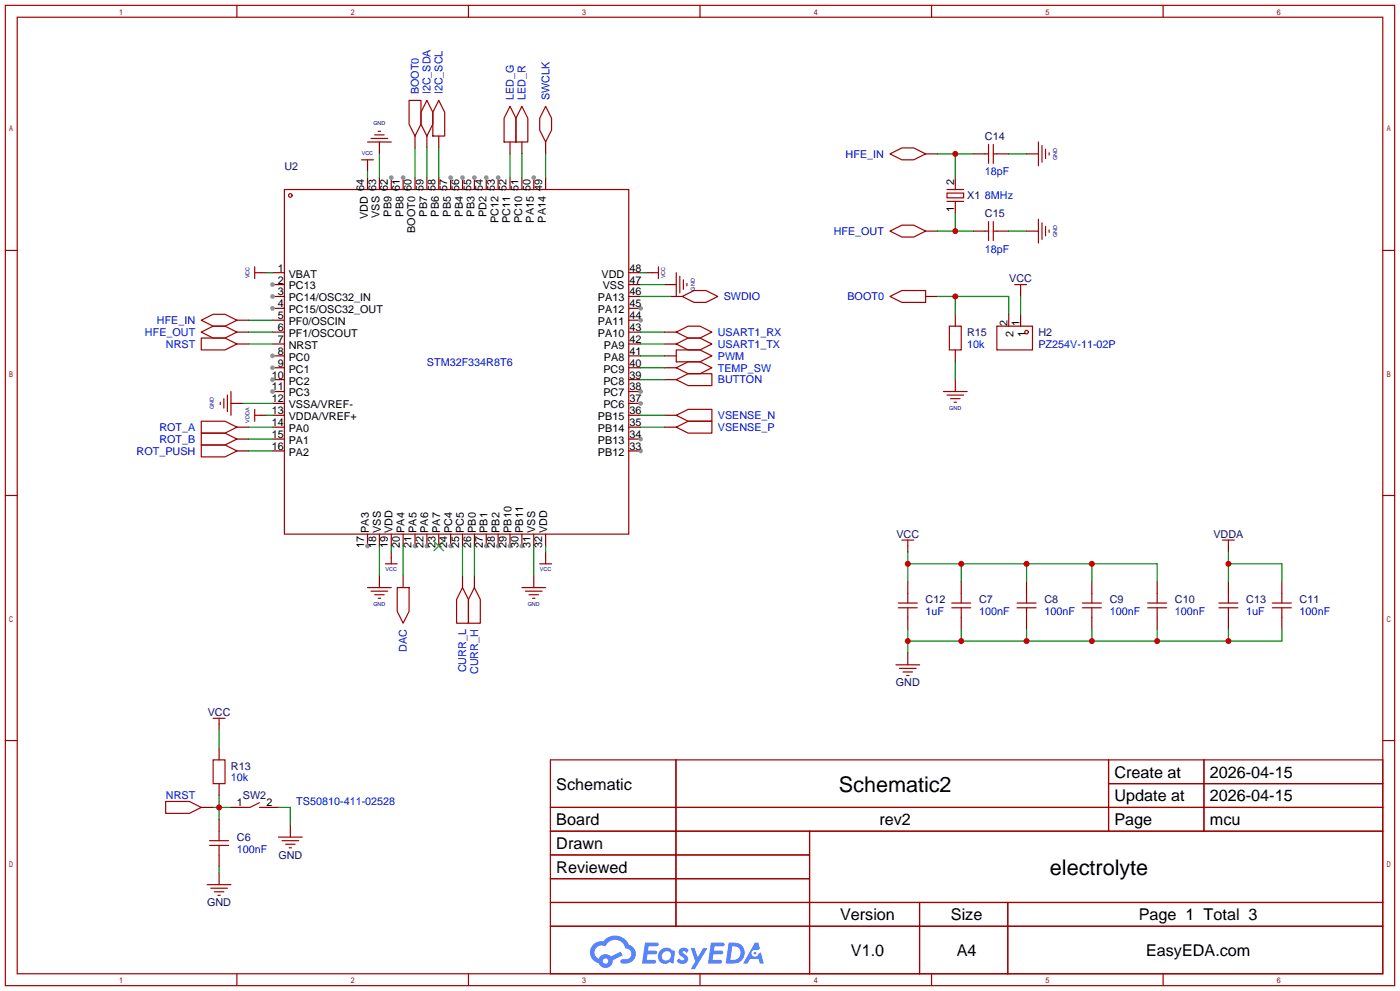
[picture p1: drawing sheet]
<svg xmlns="http://www.w3.org/2000/svg" width="299mm" height="212mm" viewBox="0 0 299 212" stroke-linecap="round" stroke-linejoin="round" font-family="sans-serif">
<g fill="none" stroke="#a10000" stroke-width=".25">
<path d="M1.1 1.1h297.2v209.6h-297.2zM3.7 3.7h292.1v204.5h-292.1zM50.7 1.1v2.6M100.2 1.1v2.6M149.7 1.1v2.6M199.3 1.1v2.6M248.8 1.1v2.6M1.1 53.5h2.6M295.8 53.5h2.5M1.1 105.9h2.6M295.8 105.9h2.5M1.1 158.3h2.6"/>
<path d="M295.8 158.3h2.5M117.7 162.4h178.1v45.8h-178.1zM117.7 172.6h178.1M117.7 177.7h178.1M144.6 162.4v35.6M173.2 177.7v30.5M237.1 162.4v15.3M237.1 167.5h58.7M257.5 162.4v15.3M117.7 182.8h55.5M117.7 192.9h178.1M117.7 187.8h55.5"/>
<path d="M117.7 198h178.1M196.7 192.9v15.3M215.6 192.9v15.3M50.7 208.2v2.5M100.2 208.2v2.5M149.7 208.2v2.5M199.3 208.2v2.5M248.8 208.2v2.5"/>
</g>
<g fill="#5487ff">
<path d="M145.5 202.8a1.3 1.3 0 0 1 1.8 .3l-.4 .6a.54 .54 0 0 0-.9-.2l.1 .2a1.28 1.28 0 0 1 .8 2 1.53 1.53 0 0 1-2.2-.3l.5-.6 .8 .5a.31 .31 0 0 0 .4-.3 .31 .31 0 0 0-.3-.3 1.12 1.12 0 0 1-.6-1.9z"/>
<path d="M147.7 202.7h.9l.7 1.9 1.1-1.9h.9l-2.7 4.5h-.9l1-1.7z"/>
<path d="M138 201.5h1.6a1.31 1.31 0 0 1 1.2 .2 .4 .4 0 0 1-.3 .6h-1.8l-.1 .9h1.6a.4 .4 0 0 1 .4 .4 .4 .4 0 0 1-.4 .4h-1.7l-.2 1.2h1.4a.46 .46 0 0 1 .5 .1 .46 .46 0 0 1 .1 .5l-.3 .2h-2.7z"/>
<path d="M152.1 201.5h1.6a1.32 1.32 0 0 1 1.3 .2 .39 .39 0 0 1-.4 .6h-1.7l-.2 .9h1.7a.4 .4 0 0 1 .3 .4 .4 .4 0 0 1-.4 .4h-1.7l-.2 1.2h1.4a.46 .46 0 0 1 .5 .1 .46 .46 0 0 1 .1 .5l-.3 .2h-2.7z"/>
<path d="M161.5 201.5h.7l.4 1.3-.7 .4a.75 .75 0 0 0-1.1 .3 .75 .75 0 0 0 .5 1 .75 .75 0 0 0 .9-.6l.6-.3 .6 2.4h-.9l-.2-1h-1.9l-.5 1h-.9z"/>
<path d="M155.9 201.5l-.7 4.5h1.5a2.27 2.27 0 0 0 2.6-2.3 2.27 2.27 0 0 0-2.7-2.2zM156.6 202.3a1.5 1.5 0 0 1 1.8 1.5 1.5 1.5 0 0 1-1.9 1.4h-.3z"/>
<path d="M141.3 203.1a1.6 1.6 0 0 0-.3 2.3 1.6 1.6 0 0 0 2.3 .2l.8 .4 .3-2.5-.2-.3h-.4a1.58 1.58 0 0 0-2.5-.1zM141.9 203.6a.98 .98 0 0 1 1.6 .5 .98 .98 0 0 1-1.1 1.2 .94 .94 0 0 1-.8-.6 .94 .94 0 0 1 .3-1.1z"/>
<path d="M126.9 201.9a2.37 2.37 0 0 0 1.2 4 1.54 1.54 0 0 0 1.7 1 1.54 1.54 0 0 0 1.3-1.6l2.1-1.1-.5-.8-2 1.1a1.57 1.57 0 0 0-2.6 .4 1.5 1.5 0 0 1-.8-2.1 1.5 1.5 0 0 1 2.2-.5 2.23 2.23 0 0 1 2.3-1.4 2.23 2.23 0 0 1 2 1.8 1.16 1.16 0 0 1 1.2 1.1 1.16 1.16 0 0 1-1 1.3h-.7a.47 .47 0 0 0-.6 .3 .47 .47 0 0 0 .4 .6 2.17 2.17 0 0 0 2.5-1 2.17 2.17 0 0 0-.3-2.7l-.8-.4a3.2 3.2 0 0 0-5.4-.7l-1.2 .1zM129 205.4a.58 .58 0 0 1 1.1 0 .58 .58 0 0 1-1.1 0z"/>
<circle cx="161.5" cy="203.8" r=".28"/>
</g>
<g fill="none" stroke="#a10000" stroke-width=".25">
<path d="M60.8 40.5h73.7v73.7h-73.7z"/>
<circle cx="62.1" cy="41.8" r=".38"/>
</g>
<path d="M58.3 58.3h2.5M58.3 60.8h2.5" fill="none" stroke="#870000" stroke-width=".25"/>
<circle cx="58.3" cy="60.8" r=".51" fill="#999"/>
<path d="M58.3 63.4h2.5" fill="none" stroke="#870000" stroke-width=".25"/>
<circle cx="58.3" cy="63.4" r=".51" fill="#999"/>
<path d="M58.3 65.9h2.5" fill="none" stroke="#870000" stroke-width=".25"/>
<circle cx="58.3" cy="65.9" r=".51" fill="#999"/>
<path d="M58.3 68.5h2.5M58.3 71h2.5M58.3 73.5h2.5M58.3 76.1h2.5" fill="none" stroke="#870000" stroke-width=".25"/>
<circle cx="58.3" cy="76.1" r=".51" fill="#999"/>
<path d="M58.3 78.6h2.5" fill="none" stroke="#870000" stroke-width=".25"/>
<circle cx="58.3" cy="78.6" r=".51" fill="#999"/>
<path d="M58.3 81.2h2.5" fill="none" stroke="#870000" stroke-width=".25"/>
<circle cx="58.3" cy="81.2" r=".51" fill="#999"/>
<path d="M58.3 83.7h2.5" fill="none" stroke="#870000" stroke-width=".25"/>
<circle cx="58.3" cy="83.7" r=".51" fill="#999"/>
<path d="M58.3 86.2h2.5M58.3 88.8h2.5M58.3 91.3h2.5M58.3 93.9h2.5M58.3 96.4h2.5M78.6 114.2v2.5" fill="none" stroke="#870000" stroke-width=".25"/>
<circle cx="78.6" cy="116.7" r=".51" fill="#999"/>
<path d="M81.2 114.2v2.5M83.7 114.2v2.5M86.2 114.2v2.5M88.8 114.2v2.5" fill="none" stroke="#870000" stroke-width=".25"/>
<circle cx="88.8" cy="116.7" r=".51" fill="#999"/>
<path d="M91.3 114.2v2.5" fill="none" stroke="#870000" stroke-width=".25"/>
<circle cx="91.3" cy="116.7" r=".51" fill="#999"/>
<path d="M93.9 114.2v2.5M96.4 114.2v2.5" fill="none" stroke="#870000" stroke-width=".25"/>
<path d="M92.8 115.7l2.1 2M94.9 115.7l-2.1 2" fill="none" stroke="#3c3" stroke-width=".25"/>
<circle cx="96.4" cy="116.7" r=".51" fill="#999"/>
<path d="M98.9 114.2v2.5M101.5 114.2v2.5M104 114.2v2.5" fill="none" stroke="#870000" stroke-width=".25"/>
<circle cx="104" cy="116.7" r=".51" fill="#999"/>
<path d="M106.6 114.2v2.5" fill="none" stroke="#870000" stroke-width=".25"/>
<circle cx="106.6" cy="116.7" r=".51" fill="#999"/>
<path d="M109.1 114.2v2.5" fill="none" stroke="#870000" stroke-width=".25"/>
<circle cx="109.1" cy="116.7" r=".51" fill="#999"/>
<path d="M111.6 114.2v2.5" fill="none" stroke="#870000" stroke-width=".25"/>
<circle cx="111.6" cy="116.7" r=".51" fill="#999"/>
<path d="M134.5 96.4h2.5M114.2 114.2v2.5M116.7 114.2v2.5" fill="none" stroke="#870000" stroke-width=".25"/>
<circle cx="137" cy="96.4" r=".51" fill="#999"/>
<path d="M134.5 93.9h2.5" fill="none" stroke="#870000" stroke-width=".25"/>
<circle cx="137" cy="93.9" r=".51" fill="#999"/>
<path d="M134.5 91.3h2.5M134.5 88.8h2.5M134.5 86.2h2.5" fill="none" stroke="#870000" stroke-width=".25"/>
<circle cx="137" cy="86.2" r=".51" fill="#999"/>
<path d="M134.5 83.7h2.5" fill="none" stroke="#870000" stroke-width=".25"/>
<circle cx="137" cy="83.7" r=".51" fill="#999"/>
<path d="M134.5 78.6h2.5M134.5 76.1h2.5M134.5 73.5h2.5M134.5 71h2.5M134.5 68.5h2.5M134.5 81.2h2.5" fill="none" stroke="#870000" stroke-width=".25"/>
<circle cx="137" cy="68.5" r=".51" fill="#999"/>
<path d="M134.5 65.9h2.5" fill="none" stroke="#870000" stroke-width=".25"/>
<circle cx="137" cy="65.9" r=".51" fill="#999"/>
<path d="M114.2 38v2.5M116.7 38v2.5M134.5 58.3h2.5M134.5 63.4h2.5M134.5 60.8h2.5" fill="none" stroke="#870000" stroke-width=".25"/>
<circle cx="114.2" cy="38" r=".51" fill="#999"/>
<path d="M106.6 38v2.5M109.1 38v2.5M111.6 38v2.5" fill="none" stroke="#870000" stroke-width=".25"/>
<circle cx="106.6" cy="38" r=".51" fill="#999"/>
<path d="M104 38v2.5" fill="none" stroke="#870000" stroke-width=".25"/>
<circle cx="104" cy="38" r=".51" fill="#999"/>
<path d="M101.5 38v2.5" fill="none" stroke="#870000" stroke-width=".25"/>
<circle cx="101.5" cy="38" r=".51" fill="#999"/>
<path d="M98.9 38v2.5" fill="none" stroke="#870000" stroke-width=".25"/>
<circle cx="98.9" cy="38" r=".51" fill="#999"/>
<path d="M96.4 38v2.5" fill="none" stroke="#870000" stroke-width=".25"/>
<circle cx="96.4" cy="38" r=".51" fill="#999"/>
<path d="M86.2 38v2.5M88.8 38v2.5M91.3 38v2.5M93.9 38v2.5" fill="none" stroke="#870000" stroke-width=".25"/>
<circle cx="86.2" cy="38" r=".51" fill="#999"/>
<path d="M83.7 38v2.5" fill="none" stroke="#870000" stroke-width=".25"/>
<circle cx="83.7" cy="38" r=".51" fill="#999"/>
<g fill="none" stroke="#870000" stroke-width=".25">
<path d="M78.6 35.4v1.3M78.6 38v2.5M81.2 38v2.5M116.7 30.4v2.5M138.3 58.3h1.3M50.7 73.5h2.5M142.1 76.1h2.6M142.1 73.5h2.6M142.1 71h2.6M143.4 63.4h2.5M142.1 91.3h2.6M142.1 88.8h2.6"/>
<path d="M83.7 118v1.3M116.7 118v1.3M46.9 154.8v1.3M43.1 172.6h2.5"/>
</g>
<g fill="none" stroke="#a10000" stroke-width=".25">
<path d="M77.3 34.2h2.6M78.6 34.2v1.2M116.7 22.7l1.3 2.6v2.5l-1.3 2.6-1.3-2.6v-2.5zM139.6 58.3h1.2M140.8 57v2.6M43.1 72.3h5l2.6 1.2-2.6 1.3h-5zM144.7 74.8h5l2.6 1.3-2.6 1.2h-5zM144.7 73.5l2.5-1.2h2.5l2.6 1.2-2.6 1.3h-2.5zM144.7 71l2.5-1.3h2.5l2.6 1.3-2.6 1.3h-2.5zM145.9 63.4l2.6-1.3h2.5l2.5 1.3-2.5 1.2h-2.5zM144.7 91.3l2.5-1.3h5.1v2.6h-5.1zM144.7 88.8l2.5-1.3h5.1v2.5h-5.1z"/>
<path d="M83.7 119.3v1.2M116.7 119.3v1.2M82.4 120.5h2.6M115.4 120.5h2.6M45.6 153.5h2.5M46.9 153.5v1.3M35.4 171.3h5.1l2.6 1.3-2.6 1.3h-5.1z"/>
</g>
<path d="M78.6 36.7v1.3M116.7 32.9v5.1M137 58.3h1.3M53.2 73.5h5.1M137 71h5.1M137 73.5h5.1M137 76.1h5.1M83.7 116.7v1.3M116.7 116.7v1.3M45.6 172.6h3.8M46.9 170.1v5" fill="none" stroke="#008700" stroke-width=".25"/>
<circle cx="46.9" cy="172.6" r=".63" fill="#c00"/>
<g fill="none" stroke="#870000" stroke-width=".25">
<path d="M81.2 30.4v2.5M142.1 60.8h2.6M49.4 86.2h2.5M50.7 91.3h2.5M50.7 93.9h2.5M50.7 96.4h2.5M55.8 88.8h1.2M194.2 116.7v1.3M81.2 123.1v2.5M86.2 123.1v2.5M98.9 123.1v2.5M101.5 123.1v2.5"/>
<path d="M114.2 123.1v2.5M194.2 124.3v2.6M194.2 132v2.5M194.2 139.6v2.5M205.6 124.3v2.6M205.6 132v2.5M219.6 124.3v2.6M219.6 132v2.5M233.6 124.3v2.6M233.6 132v2.5M247.5 124.3v2.6M247.5 132v2.5"/>
<path d="M262.8 124.3v2.6M262.8 132v2.5M274.2 124.3v2.6M274.2 132v2.5M46.9 159.9v2.5M46.9 167.5v2.6M46.9 175.1v2.6M49.4 172.6h2.5M57 172.6h2.6M62.1 176.4v2.5M46.9 182.8v2.5M46.9 186.6v2.5"/>
</g>
<g fill="none" stroke="#a10000" stroke-width=".25">
<path d="M78.6 30.4h5.1M79.4 29.6h3.5M80.1 28.8h2.1M80.9 28.1h.5M144.7 58.3v5.1M145.4 59.1v3.5M146.2 59.8v2M146.9 60.6v.5M43.1 90h5l2.6 1.3-2.6 1.3h-5zM43.1 92.6h5l2.6 1.3-2.6 1.2h-5zM43.1 95.1h5l2.6 1.3-2.6 1.3h-5zM47.1 86v.5"/>
<path d="M47.9 85.2v2M48.6 84.5v3.5M49.4 83.7v5.1M54.5 87.5v2.5M54.5 88.8h1.3M192.9 115.4h2.6M194.2 115.4v1.3M78.6 125.6h5.1M79.4 126.4h3.5M80.1 127.1h2.1M80.9 127.9h.5M85 125.6h2.5v5.1l-1.3 2.5-1.2-2.5z"/>
<path d="M98.9 125.6l1.3 2.5v5.1h-2.5v-5.1zM101.5 125.6l1.2 2.5v5.1h-2.5v-5.1zM111.6 125.6h5.1M112.4 126.4h3.6M113.2 127.1h2M113.9 127.9h.5M192.2 129.9h4M192.2 128.9h4M194.2 126.9v2M194.2 129.9v2.1M203.6 129.9h4M203.6 128.9h4"/>
<path d="M205.6 126.9v2M205.6 129.9v2.1M217.6 129.9h4M217.6 128.9h4M219.6 126.9v2M219.6 129.9v2.1M231.5 129.9h4.1M231.5 128.9h4.1M233.6 126.9v2M233.6 129.9v2.1M245.5 129.9h4.1M245.5 128.9h4.1"/>
<path d="M247.5 126.9v2M247.5 129.9v2.1M260.7 129.9h4.1M260.7 128.9h4.1M262.8 126.9v2M262.8 129.9v2.1M272.2 129.9h4M272.2 128.9h4M274.2 126.9v2M274.2 129.9v2.1M191.6 142.1h5.1M192.4 142.9h3.6"/>
<path d="M193.2 143.6h2M193.9 144.4h.5M44.8 179.7h4.1M45.6 162.4h2.5v5.1h-2.5zM46.9 177.7v2M55.5 171.6l-2 1h-1.6M55.5 172.6h1.5M59.6 178.9h5M60.3 179.7h3.6M44.3 189.1h5.1M44.8 180.7h4.1M45.1 189.9h3.5"/>
<path d="M45.8 190.6h2.1M46.6 191.4h.5M46.9 180.7v2.1M61.1 180.5h2M61.8 181.2h.6"/>
</g>
<g fill="none" stroke="#008700" stroke-width=".25">
<path d="M81.2 32.9v5.1M137 60.8h5.1M51.9 86.2h6.4M53.2 91.3h5.1M53.2 93.9h5.1M53.2 96.4h5.1M57 88.8h1.3M81.2 116.7v6.4M86.2 116.7v6.4M98.9 116.7v6.4M114.2 116.7v6.4M194.2 134.5v5.1"/>
<path d="M205.6 134.5v2.5M219.6 134.5v2.5M233.6 134.5v2.5M247.5 134.5v2.5M262.8 134.5v2.5M274.2 134.5v2.5h-80M46.9 156.1v3.8M59.6 172.6h2.5v3.8M46.9 185.3v1.3"/>
</g>
<g fill="#c00">
<circle cx="194.2" cy="137" r=".63"/>
<circle cx="205.6" cy="137" r=".63"/>
<circle cx="219.6" cy="137" r=".63"/>
<circle cx="233.6" cy="137" r=".63"/>
<circle cx="247.5" cy="137" r=".63"/>
<circle cx="262.8" cy="137" r=".63"/>
</g>
<path d="M194.2 118v6.3M194.2 120.5h53.3v3.8M205.6 120.5v3.8M219.6 120.5v3.8M233.6 120.5v3.8" fill="none" stroke="#008700" stroke-width=".25"/>
<g fill="#c00">
<circle cx="194.2" cy="120.5" r=".63"/>
<circle cx="205.6" cy="120.5" r=".63"/>
<circle cx="219.6" cy="120.5" r=".63"/>
<circle cx="233.6" cy="120.5" r=".63"/>
</g>
<path d="M262.8 116.7v1.3" fill="none" stroke="#870000" stroke-width=".25"/>
<path d="M261.5 115.4h2.5M262.8 115.4v1.3" fill="none" stroke="#a10000" stroke-width=".25"/>
<path d="M262.8 118v6.3M262.8 120.5h11.4v3.8" fill="none" stroke="#008700" stroke-width=".25"/>
<circle cx="262.8" cy="120.5" r=".63" fill="#c00"/>
<path d="M91.3 29.1v2.5M93.9 29.1v2.5M198 32.9h2.5M204.3 38v2.5M208.2 32.9h2.5M213.2 32.9h2.6M198 49.4h2.5M204.3 43.1v2.5M208.2 49.4h2.5M213.2 49.4h2.6M50.7 68.5h2.5M50.7 71h2.5" fill="none" stroke="#870000" stroke-width=".25"/>
<g fill="none" stroke="#a10000" stroke-width=".25">
<path d="M91.3 21.5l1.3 2.5v2.5l-1.3 2.6-1.3-2.6v-2.5zM93.9 21.5l1.2 2.5v5.1h-2.5v-5.1zM190.4 32.9l2.5-1.3h2.6l2.5 1.3-2.5 1.3h-2.6zM210.7 32.9h.8M211.5 30.9v4M212.5 30.9v4M212.5 32.9h.7M190.4 49.4l2.5-1.3h2.6l2.5 1.3-2.5 1.3h-2.6zM202.6 41.3h3.5v1h-3.5zM202.6 43.1h3.5M202.6 40.5h3.5M210.7 49.4h.8"/>
<path d="M211.5 47.4v4M212.5 47.4v4M212.5 49.4h.7M43.1 68.5l2.5-1.3h2.5l2.6 1.3-2.6 1.2h-2.5zM43.1 71l2.5-1.3h2.5l2.6 1.3-2.6 1.3h-2.5z"/>
</g>
<path d="M91.3 31.6v6.4M93.9 31.6v6.4M200.5 49.4h7.7M204.3 45.6v3.8M53.2 68.5h5.1M53.2 71h5.1" fill="none" stroke="#008700" stroke-width=".25"/>
<circle cx="204.3" cy="49.4" r=".63" fill="#c00"/>
<path d="M200.5 32.9h7.7M204.3 32.9v5.1" fill="none" stroke="#008700" stroke-width=".25"/>
<circle cx="204.3" cy="32.9" r=".63" fill="#c00"/>
<path d="M88.8 29.1v2.5M219.6 32.9h2.5M55.8 58.3h1.2M219.6 49.4h2.5M198 63.4h2.5M204.3 67.2v2.5M204.3 74.8v2.5M215.8 67.2v2.5M218.3 67.2v2.5M204.3 81.2v2.5" fill="none" stroke="#870000" stroke-width=".25"/>
<g fill="none" stroke="#a10000" stroke-width=".25">
<path d="M87.5 21.5h2.5v5l-1.2 2.6-1.3-2.6zM222.1 30.4v5M222.9 31.1v3.6M223.6 31.9v2M224.4 32.6v.5M54.5 57v2.6M54.5 58.3h1.3M222.1 46.9v5M222.9 47.6v3.6M223.6 48.4v2M224.4 49.1v.6M190.4 63.4l2.5-1.3h5.1v2.5h-5.1z"/>
<path d="M203.1 69.7h2.5v5.1h-2.5zM213.2 69.7h7.7v5.1h-7.7zM201.8 83.7h5.1M202.6 84.5h3.5M203.3 85.2h2.1M204.1 86h.5"/>
<circle cx="219.6" cy="71" r=".38"/>
</g>
<path d="M88.8 31.6v6.4M215.8 32.9h3.8M57 58.3h1.3M215.8 49.4h3.8M200.5 63.4h15.3v3.8M204.3 63.4v3.8" fill="none" stroke="#008700" stroke-width=".25"/>
<circle cx="204.3" cy="63.4" r=".63" fill="#c00"/>
<path d="M109.1 32.9v5.1M111.6 32.9v5.1M137 78.6h5.1M137 63.4h6.4M204.3 77.3v3.9M218.3 63.4v3.8M137 91.3h5.1M137 88.8h5.1M137 81.2h5.1M101.5 116.7v6.4" fill="none" stroke="#008700" stroke-width=".25"/>
<path d="M109.1 30.4v2.5M111.6 30.4v2.5M142.1 78.6h2.6M218.3 62.1v1.3M142.1 81.2h2.6" fill="none" stroke="#870000" stroke-width=".25"/>
<path d="M109.1 22.7l1.3 2.6v5.1h-2.6v-5.1zM111.6 22.7l1.3 2.6v5.1h-2.5v-5.1zM144.7 78.6l2.5-1.3h2.5l2.6 1.3-2.6 1.3h-2.5zM217 60.8h2.6M218.3 60.8v1.3M144.7 81.2l2.5-1.3h5.1v2.5h-5.1z" fill="none" stroke="#a10000" stroke-width=".25"/>
<g font-size="4.6">
<text x="179.4" y="169.4">Schematic2</text>
<text x="224.6" y="187.1">electrolyte</text>
</g>
<g font-size="3.5">
<text x="238.4" y="166.2">Create at</text>
<text x="258.8" y="166.2">2026-04-15</text>
<text x="119" y="168.8">Schematic</text>
<text x="238.4" y="171.3">Update at</text>
<text x="258.8" y="171.3">2026-04-15</text>
<text x="119" y="176.4">Board</text>
<text x="188.1" y="176.4">rev2</text>
<text x="238.4" y="176.4">Page</text>
<text x="258.8" y="176.4">mcu</text>
<text x="119" y="181.5">Drawn</text>
<text x="119" y="186.6">Reviewed</text>
<text x="179.7" y="196.7">Version</text>
<text x="203.4" y="196.7">Size</text>
<text x="243.6" y="196.7">Page 1 Total 3</text>
<text x="182" y="204.3">V1.0</text>
<text x="204.7" y="204.3">A4</text>
<text x="245.1" y="204.3">EasyEDA.com</text>
</g>
<g font-size="2.3" fill="#00f">
<text x="89.6" y="20.2" transform="rotate(-90 89.6 20.2)">BOOT0</text>
<text x="92.1" y="20.2" transform="rotate(-90 92.1 20.2)">I2C_SDA</text>
<text x="94.7" y="20.2" transform="rotate(-90 94.7 20.2)">I2C_SCL</text>
<text x="109.9" y="21.5" transform="rotate(-90 109.9 21.5)">LED_G</text>
<text x="112.4" y="21.5" transform="rotate(-90 112.4 21.5)">LED_R</text>
<text x="117.5" y="21.5" transform="rotate(-90 117.5 21.5)">SWCLK</text>
<text x="180.9" y="33.7">HFE_IN</text>
<text x="210.7" y="37.5">18pF</text>
<text x="210.7" y="42.6">8MHz</text>
<text x="178.3" y="50.2">HFE_OUT</text>
<text x="210.7" y="54">18pF</text>
<text x="154.8" y="64.2">SWDIO</text>
<text x="181.3" y="64.2">BOOT0</text>
<text x="31" y="71.8">HFE_OUT</text>
<text x="33.6" y="69.3">HFE_IN</text>
<text x="153.5" y="71.8">USART1_RX</text>
<text x="35.5" y="74.3">NRST</text>
<text x="153.5" y="76.9">PWM</text>
<text x="153.5" y="74.3">USART1_TX</text>
<text x="206.9" y="74.3">10k</text>
<text x="222.1" y="74.3">PZ254V-11-02P</text>
<text x="91.3" y="78.2">STM32F334R8T6</text>
<text x="153.5" y="79.4">TEMP_SW</text>
<text x="153.5" y="82">BUTTON</text>
<text x="153.5" y="89.6">VSENSE_N</text>
<text x="34.1" y="92.1">ROT_A</text>
<text x="34.1" y="94.7">ROT_B</text>
<text x="153.5" y="92.1">VSENSE_P</text>
<text x="29.2" y="97.2">ROT_PUSH</text>
<text x="198" y="131.5">1uF</text>
<text x="209.4" y="131.5">100nF</text>
<text x="223.4" y="131.5">100nF</text>
<text x="237.4" y="131.5">100nF</text>
<text x="251.3" y="131.5">100nF</text>
<text x="266.6" y="131.5">1uF</text>
<text x="278" y="131.5">100nF</text>
<text x="87" y="139.4" transform="rotate(-90 87 139.4)">DAC</text>
<text x="99.7" y="143.7" transform="rotate(-90 99.7 143.7)">CURR_L</text>
<text x="102.3" y="144.1" transform="rotate(-90 102.3 144.1)">CURR_H</text>
<text x="49.4" y="167.1">10k</text>
<text x="35.5" y="170.9">NRST</text>
<text x="63.4" y="172.1">TS50810-411-02528</text>
<text x="50.7" y="182.3">100nF</text>
</g>
<g font-size="2.3" fill="#000080">
<text x="210.7" y="29.9">C14</text>
<text x="60.8" y="36.2">U2</text>
<text x="206.9" y="42.6">X1</text>
<text x="210.7" y="46.4">C15</text>
<text x="215.9" y="60.4">VCC</text>
<text x="206.9" y="71.8">R15</text>
<text x="222.1" y="71.8">H2</text>
<text x="191.7" y="115">VCC</text>
<text x="259.6" y="115">VDDA</text>
<text x="198" y="129">C12</text>
<text x="209.4" y="129">C7</text>
<text x="223.4" y="129">C8</text>
<text x="237.4" y="129">C9</text>
<text x="251.3" y="129">C10</text>
<text x="266.6" y="129">C13</text>
<text x="278" y="129">C11</text>
<text x="191.6" y="146.7">GND</text>
<text x="44.4" y="153.1">VCC</text>
<text x="49.4" y="164.5">R13</text>
<text x="51.9" y="170.9">SW2</text>
<text x="50.7" y="179.8">C6</text>
<text x="59.5" y="183.6">GND</text>
<text x="44.3" y="193.7">GND</text>
</g>
<g font-size="2.3">
<text x="77.9" y="40.9" transform="rotate(-90 77.9 40.9)">64</text>
<text x="80.4" y="40.9" transform="rotate(-90 80.4 40.9)">63</text>
<text x="83" y="40.9" transform="rotate(-90 83 40.9)">62</text>
<text x="85.5" y="40.9" transform="rotate(-90 85.5 40.9)">61</text>
<text x="88.1" y="40.9" transform="rotate(-90 88.1 40.9)">60</text>
<text x="90.6" y="40.9" transform="rotate(-90 90.6 40.9)">59</text>
<text x="93.1" y="40.9" transform="rotate(-90 93.1 40.9)">58</text>
<text x="95.7" y="40.9" transform="rotate(-90 95.7 40.9)">57</text>
<text x="98.2" y="40.9" transform="rotate(-90 98.2 40.9)">56</text>
<text x="100.8" y="40.9" transform="rotate(-90 100.8 40.9)">55</text>
<text x="103.3" y="40.9" transform="rotate(-90 103.3 40.9)">54</text>
<text x="105.8" y="40.9" transform="rotate(-90 105.8 40.9)">53</text>
<text x="108.4" y="40.9" transform="rotate(-90 108.4 40.9)">52</text>
<text x="110.9" y="40.9" transform="rotate(-90 110.9 40.9)">51</text>
<text x="113.5" y="40.9" transform="rotate(-90 113.5 40.9)">50</text>
<text x="116" y="40.9" transform="rotate(-90 116 40.9)">49</text>
<text x="204.1" y="39.5" transform="rotate(-90 204.1 39.5)">2</text>
<text x="78.7" y="46.8" transform="rotate(-90 78.7 46.8)">VDD</text>
<text x="81.2" y="46.6" transform="rotate(-90 81.2 46.6)">VSS</text>
<text x="83.7" y="46.3" transform="rotate(-90 83.7 46.3)">PB9</text>
<text x="86.3" y="46.3" transform="rotate(-90 86.3 46.3)">PB8</text>
<text x="91.4" y="46.3" transform="rotate(-90 91.4 46.3)">PB7</text>
<text x="93.9" y="46.3" transform="rotate(-90 93.9 46.3)">PB6</text>
<text x="96.4" y="46.3" transform="rotate(-90 96.4 46.3)">PB5</text>
<text x="99" y="46.3" transform="rotate(-90 99 46.3)">PB4</text>
<text x="101.5" y="46.3" transform="rotate(-90 101.5 46.3)">PB3</text>
<text x="104.1" y="46.4" transform="rotate(-90 104.1 46.4)">PD2</text>
<text x="106.6" y="47.7" transform="rotate(-90 106.6 47.7)">PC12</text>
<text x="109.1" y="47.7" transform="rotate(-90 109.1 47.7)">PC11</text>
<text x="111.7" y="47.7" transform="rotate(-90 111.7 47.7)">PC10</text>
<text x="114.2" y="47.6" transform="rotate(-90 114.2 47.6)">PA15</text>
<text x="116.8" y="47.6" transform="rotate(-90 116.8 47.6)">PA14</text>
<text x="204.1" y="45.4" transform="rotate(-90 204.1 45.4)">1</text>
<text x="88.8" y="49.8" transform="rotate(-90 88.8 49.8)">BOOT0</text>
<text x="59.4" y="58.1">1</text>
<text x="61.8" y="59.3">VBAT</text>
<text x="128.7" y="59.3">VDD</text>
<text x="134.6" y="58.1">48</text>
<text x="59.4" y="60.6">2</text>
<text x="59.4" y="63.1">3</text>
<text x="59.4" y="65.7">4</text>
<text x="61.8" y="61.9">PC13</text>
<text x="61.8" y="64.4">PC14/OSC32_IN</text>
<text x="127.9" y="64.4">PA13</text>
<text x="128.9" y="61.9">VSS</text>
<text x="134.6" y="65.7">45</text>
<text x="134.6" y="63.1">46</text>
<text x="134.6" y="60.6">47</text>
<text x="59.4" y="68.2">5</text>
<text x="59.4" y="70.8">6</text>
<text x="61.8" y="67">PC15/OSC32_OUT</text>
<text x="61.8" y="69.5">PF0/OSCIN</text>
<text x="127.9" y="69.5">PA11</text>
<text x="127.9" y="67">PA12</text>
<text x="134.6" y="70.8">43</text>
<text x="134.6" y="68.2">44</text>
<text x="215.5" y="69.6" transform="rotate(-90 215.5 69.6)">2</text>
<text x="216.8" y="71.9" transform="rotate(-90 216.8 71.9)">2</text>
<text x="218.1" y="69.6" transform="rotate(-90 218.1 69.6)">1</text>
<text x="219.4" y="71.9" transform="rotate(-90 219.4 71.9)">1</text>
<text x="59.4" y="73.3">7</text>
<text x="59.4" y="75.8">8</text>
<text x="61.8" y="72">PF1/OSCOUT</text>
<text x="61.8" y="74.6">NRST</text>
<text x="61.8" y="77.1">PC0</text>
<text x="127.9" y="72">PA10</text>
<text x="129.2" y="77.1">PA8</text>
<text x="129.2" y="74.6">PA9</text>
<text x="134.6" y="75.8">41</text>
<text x="134.6" y="73.3">42</text>
<text x="58.1" y="80.9">10</text>
<text x="58.1" y="83.5">11</text>
<text x="59.4" y="78.4">9</text>
<text x="61.8" y="79.7">PC1</text>
<text x="61.8" y="82.2">PC2</text>
<text x="129.1" y="82.2">PC8</text>
<text x="129.1" y="79.7">PC9</text>
<text x="134.6" y="83.5">38</text>
<text x="134.6" y="80.9">39</text>
<text x="134.6" y="78.4">40</text>
<text x="58.1" y="86">12</text>
<text x="58.1" y="88.5">13</text>
<text x="61.8" y="84.7">PC3</text>
<text x="61.8" y="87.3">VSSA/VREF-</text>
<text x="61.8" y="89.8">VDDA/VREF+</text>
<text x="127.9" y="89.8">PB15</text>
<text x="129.1" y="87.3">PC6</text>
<text x="129.1" y="84.7">PC7</text>
<text x="134.6" y="88.5">36</text>
<text x="134.6" y="86">37</text>
<text x="58.1" y="91.1">14</text>
<text x="58.1" y="93.6">15</text>
<text x="61.8" y="92.4">PA0</text>
<text x="61.8" y="94.9">PA1</text>
<text x="127.9" y="94.9">PB13</text>
<text x="127.9" y="92.4">PB14</text>
<text x="134.6" y="93.6">34</text>
<text x="134.6" y="91.1">35</text>
<text x="58.1" y="96.2">16</text>
<text x="61.8" y="97.4">PA2</text>
<text x="127.9" y="97.4">PB12</text>
<text x="134.6" y="96.2">33</text>
<text x="78.9" y="113.9" transform="rotate(-90 78.9 113.9)">PA3</text>
<text x="81.5" y="113.9" transform="rotate(-90 81.5 113.9)">VSS</text>
<text x="84" y="113.9" transform="rotate(-90 84 113.9)">VDD</text>
<text x="86.5" y="113.9" transform="rotate(-90 86.5 113.9)">PA4</text>
<text x="89.1" y="113.9" transform="rotate(-90 89.1 113.9)">PA5</text>
<text x="91.6" y="113.9" transform="rotate(-90 91.6 113.9)">PA6</text>
<text x="94.2" y="113.9" transform="rotate(-90 94.2 113.9)">PA7</text>
<text x="96.7" y="113.9" transform="rotate(-90 96.7 113.9)">PC4</text>
<text x="99.2" y="113.9" transform="rotate(-90 99.2 113.9)">PC5</text>
<text x="101.8" y="113.9" transform="rotate(-90 101.8 113.9)">PB0</text>
<text x="104.3" y="113.9" transform="rotate(-90 104.3 113.9)">PB1</text>
<text x="106.9" y="113.9" transform="rotate(-90 106.9 113.9)">PB2</text>
<text x="109.4" y="113.9" transform="rotate(-90 109.4 113.9)">PB10</text>
<text x="111.9" y="113.9" transform="rotate(-90 111.9 113.9)">PB11</text>
<text x="114.5" y="113.9" transform="rotate(-90 114.5 113.9)">VSS</text>
<text x="117" y="113.9" transform="rotate(-90 117 113.9)">VDD</text>
<text x="77.9" y="117.1" transform="rotate(-90 77.9 117.1)">17</text>
<text x="80.4" y="117.1" transform="rotate(-90 80.4 117.1)">18</text>
<text x="83" y="117.1" transform="rotate(-90 83 117.1)">19</text>
<text x="85.5" y="117.1" transform="rotate(-90 85.5 117.1)">20</text>
<text x="88.1" y="117.1" transform="rotate(-90 88.1 117.1)">21</text>
<text x="90.6" y="117.1" transform="rotate(-90 90.6 117.1)">22</text>
<text x="93.1" y="117.1" transform="rotate(-90 93.1 117.1)">23</text>
<text x="95.7" y="117.1" transform="rotate(-90 95.7 117.1)">24</text>
<text x="98.2" y="117.1" transform="rotate(-90 98.2 117.1)">25</text>
<text x="100.8" y="117.1" transform="rotate(-90 100.8 117.1)">26</text>
<text x="103.3" y="117.1" transform="rotate(-90 103.3 117.1)">27</text>
<text x="105.8" y="117.1" transform="rotate(-90 105.8 117.1)">28</text>
<text x="108.4" y="117.1" transform="rotate(-90 108.4 117.1)">29</text>
<text x="110.9" y="117.1" transform="rotate(-90 110.9 117.1)">30</text>
<text x="113.5" y="117.1" transform="rotate(-90 113.5 117.1)">31</text>
<text x="116" y="117.1" transform="rotate(-90 116 117.1)">32</text>
<text x="50.7" y="172.4">1</text>
<text x="57" y="172.4">2</text>
</g>
<g font-size="1.2" fill="#000080">
<text x="79.9" y="26.7">GND</text>
<text x="77.4" y="33.1">VCC</text>
<text x="226.1" y="34.2" transform="rotate(-90 226.1 34.2)">GND</text>
<text x="226.1" y="50.7" transform="rotate(-90 226.1 50.7)">GND</text>
<text x="53.4" y="59.5" transform="rotate(-90 53.4 59.5)">VCC</text>
<text x="142.3" y="59.5" transform="rotate(-90 142.3 59.5)">VCC</text>
<text x="148.6" y="62.1" transform="rotate(-90 148.6 62.1)">GND</text>
<text x="45.8" y="87.5" transform="rotate(-90 45.8 87.5)">GND</text>
<text x="203.1" y="87.7">GND</text>
<text x="53.4" y="90.4" transform="rotate(-90 53.4 90.4)">VDDA</text>
<text x="82.5" y="122">VCC</text>
<text x="115.5" y="122">VCC</text>
<text x="79.9" y="129.6">GND</text>
<text x="112.9" y="129.6">GND</text>
</g>
</svg>
